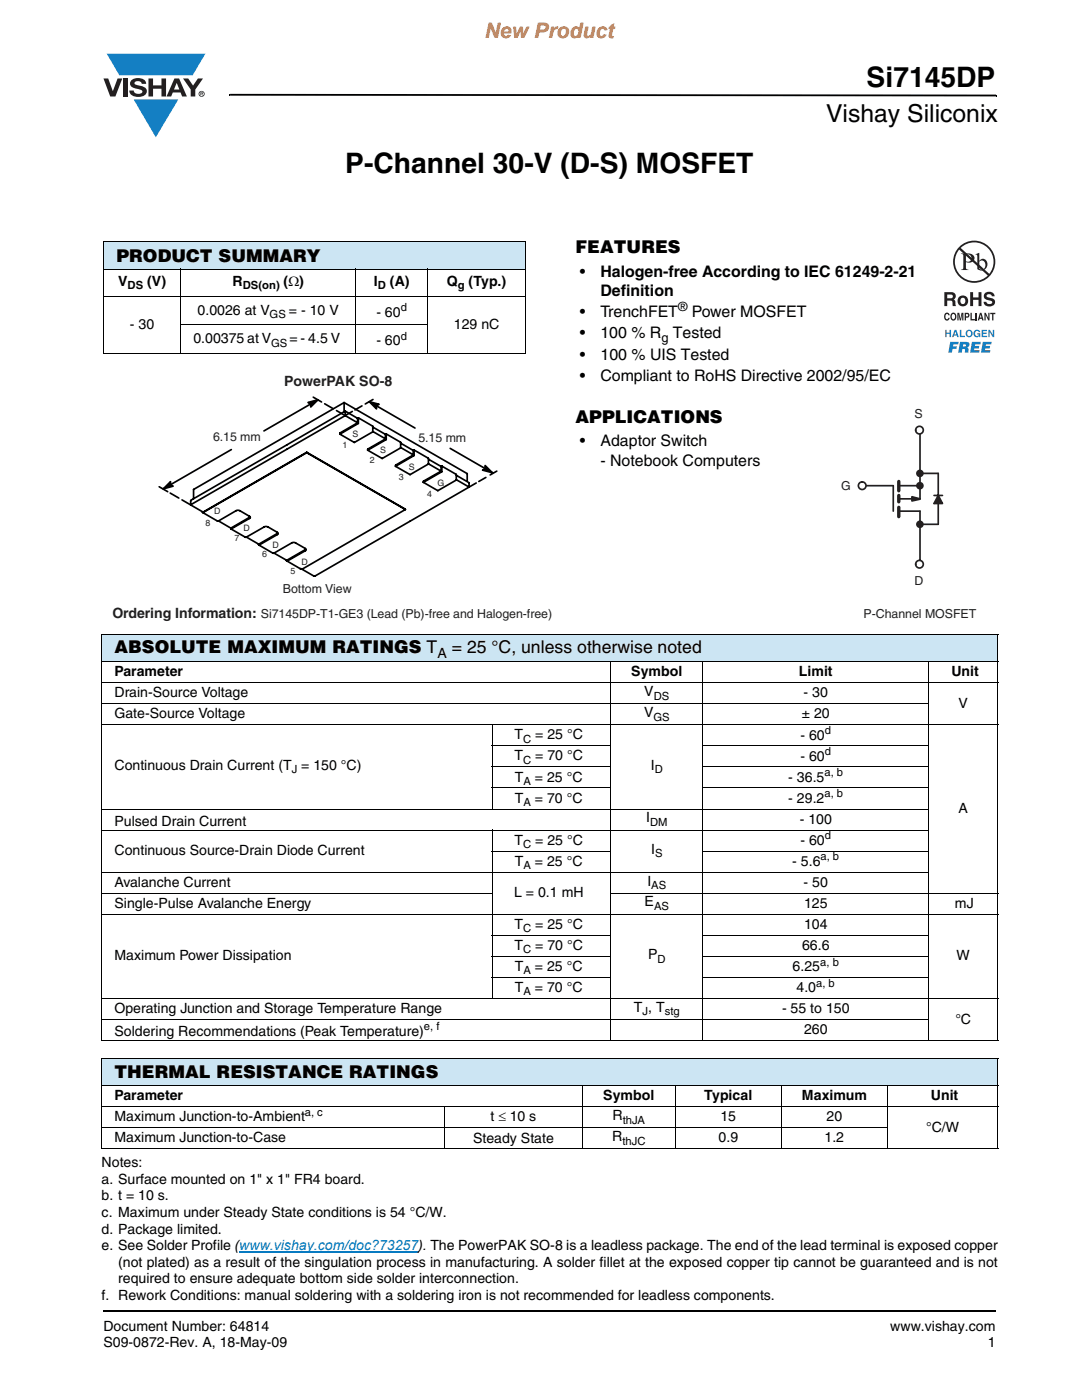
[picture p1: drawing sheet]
<svg xmlns="http://www.w3.org/2000/svg" width="216mm" height="279mm" viewBox="0 0 216 279" stroke-linecap="round" stroke-linejoin="round" font-family="sans-serif">
<g fill="#147fc3">
<path d="M21.3 10.7h19.7l-2.6 4.4h-3.8h-10.8z"/>
<path d="M26.7 19.9h8.9l-4.5 7.5z"/>
</g>
<g fill="#231f20">
<path d="M20.6 15.7h1l.9 2.5 1-2.5h.9l-1.4 3.6h-1z"/>
<path d="M24.6 15.7h.9v3.6h-.9z"/>
<path d="M26.3 16a2.1 2.1 0 0 1 2.8 .3l.1 .4h-.9a.79 .79 0 0 0-.7-.5 .79 .79 0 0 0-.8 .4l.3 .3 1 .2a1.08 1.08 0 0 1 1.2 1.1 1.08 1.08 0 0 1-1.1 1.1 1.73 1.73 0 0 1-2.4-1.2h.9a.96 .96 0 0 0 .8 .6 .96 .96 0 0 0 .9-.4 1.31 1.31 0 0 0-1.2-.6 1.03 1.03 0 0 1-1.1-.6 1.03 1.03 0 0 1 .2-1.1z"/>
<path d="M29.6 15.7h.9v1.3h1.7v-1.3h.9v3.6h-.9v-1.6h-1.7v1.6h-.9z"/>
<path d="M36.5 15.7h1.1l.9 1.4 1-1.4h1l-1.5 2.2v1.4h-.9v-1.4z"/>
<path d="M35.3 16.5l.5 1.4h-1.1zM34.8 15.7l-1.6 3.6h1l.3-.8h1.5l.3 .8h1l-1.6-3.6z"/>
<path d="M39.8 18.7a.46 .46 0 0 1 .9 0 .46 .46 0 0 1-.9 0zM39.6 18.7a.6 .6 0 0 0 1.2 0 .6 .6 0 0 0-1.2 0z"/>
<path d="M40.1 18.5h.2v.2h-.2zM40 18.4v.7h.1v-.3l.4 .3-.2-.3 .2-.2-.1-.2z"/>
</g>
<path d="M45.7 18.7h.2v.4h-.2zM45.9 18.7l152.9 .2v.3l-152.9-.1zM198.8 18.9h.1v.3h-.1zM20.5 261.5h.1v.4h-.1z" fill="#000"/>
<path d="M20.6 261.7h178.2" fill="none" stroke="#000" stroke-width=".36"/>
<path d="M20.7 48.2h84.2v5.5h-84.2z" fill="#cce5f3"/>
<path d="M20.6 48.2h84.4M20.6 53.7h84.4M20.6 59.2h84.4M20.7 48.3v22.2M36 53.6v17M71 53.6v17M85.3 53.6v17M104.9 48.3v22.2M20.6 70.5h84.4M35.9 64.9h49.5" fill="none" stroke="#000" stroke-width=".2"/>
<path d="M47.7 249.8h35.8" fill="none" stroke="#007ec4" stroke-width=".21"/>
<g fill="#cce5f3">
<path d="M20.3 126.6h178.8v5.4h-178.8z"/>
<path d="M20.3 211.2h178.8v5.5h-178.8z"/>
</g>
<g fill="none" stroke="#000" stroke-width=".2">
<path d="M20.2 126.6h179M20.2 132h120M20.2 136.2h179M20.3 126.6v81M121.9 132v75.7M140.3 132v75.7M140.4 132h44.8M185.3 132v75.7M185.4 132h13.8M199.1 126.6v81M20.2 140.4h165.2M20.2 144.7h179"/>
<path d="M98.1 148.8h23.8M98.1 153.1h23.8M98.1 157.2h23.8M98.2 144.6v16.9M140.2 148.8h45.2M140.2 153.1h45.2M140.2 157.2h45.2M20.2 161.5h165.2M20.2 165.7h165.2M20.2 174.1h165.2M20.2 178.2h78.1M98.1 169.8h23.8"/>
<path d="M98.2 165.6v33.7M121.8 178.2h77.4M140.2 169.8h45.2M20.2 182.5h179M20.2 199.2h179M98.1 186.6h23.8M98.1 190.9h23.8M98.1 195.1h23.8M140.2 186.6h45.2M140.2 190.9h45.2M140.2 195.1h45.2M20.2 203.5h165.2"/>
<path d="M20.2 207.6h179M20.2 211.2h179M20.2 216.7h135.6M20.3 211.3v17.9M116.2 216.6v12.8M134.7 216.6v12.8M155.9 216.6v12.8M156 216.7h21M177.1 216.6v12.8M177.2 216.7h22M199.1 211.3v17.9M20.2 220.9h179"/>
<path d="M20.2 225.1h157M20.2 229.3h179M88.6 220.8v8.6"/>
</g>
<path d="M22.4 74.5h87.8v49.5h-87.8z" fill="#fff"/>
<g fill="none" stroke="#000" stroke-width=".34">
<path d="M62.5 79.3l1.7 .9M63.4 79.8l-10.7 6.2M74.4 79.7l-1.5 .9M31.8 97.1l1.7 1M32.6 97.6l1.4-1.5v.6l.5 .3zM46.2 89.7l-13.6 7.9M61.2 90.3l-20.7 12-.1-.2M61.2 90.3l19.7 11.4M61.2 90.3l-20.7 11.9-2.5-1.4M61.2 90.3h.1M61.5 80.3l1.9-.5-1.4 1.4v-.6zM68.7 80.3l-30.1 17.4v1.8"/>
<path d="M68.7 80.3l24.5 14.2v1.4M68.7 80.3v1.9M68.9 82l-30.7 17.8-.2 .2v.8M68.9 82.9l-30.9 17.8M68.9 82.9l2.4 1.5M68.9 82l2.4 1.5M68.9 82.1v.8M71.3 83.5v.9l-3.5 2v.2M71.5 83.4l2.9 1.7v1.1l-3.7 2.1-2.9-1.7M71.5 83.4v1.1l-3.7 2.1M71.5 83.4l-.2 .1M73.7 80.2l1.9 .5-.5 .3v.6z"/>
<path d="M73.7 80.2l9.1 5.2M74.4 85.2l2.5 1.5M74.4 86.1l2.5 1.5M76.9 87.6l-3.5 2v.2M76.9 86.7v.9M77.1 86.6l2.8 1.7v1.1l-3.6 2.1-2.9-1.7M77.1 86.6v1.1l-3.7 2.1M77.1 86.6l-.2 .1M79.9 88.4l2.6 1.5M80 89.3l2.5 1.5M82.5 89.9v.9l-3.6 2v.3M82.6 89.8l2.9 1.7v1.1"/>
<path d="M82.6 89.8v1.1l-3.7 2.2M82.6 89.8l-.1 .1M85.5 92.6l-3.7 2.1-2.9-1.6M85.5 92.6l2.5 1.4M85.5 91.7l2.5 1.4M88 94l-3.5 2v.3M88 93.1v.9M88.2 93l2.8 1.7v1.1l-3.6 2.1-2.9-1.6M88.2 93v1.1l-3.7 2.2M88.2 93l-.2 .1M89.8 89.5l8.4 4.8M91.1 95.7l2.5 1.5"/>
<path d="M91.1 94.9l2.5 1.4v.9M93.6 97.2l-30.7 17.7M96.8 92.9l1.4 1.4-1.9-.5 .5-.3zM99.1 94l-1.3 .8M40.5 102.3l2.9 1.7h.2M43.6 104l3.8-2.2 .5 .1 2 1.3-.1 .3-3.6 2-.1-.1M43.6 104l2.5 1.4M46.1 105.6l2.8 1.6 4.1-2.1 .4 .1 2.1 1.2-.2 .3-3.6 2.1-.1-.2 3.8-2.2M49.2 107.2l2.4 1.4M49.8 103.2l-3.7 2.2M51.7 108.8l2.8 1.6h.2M54.7 110.4l3.8-2.1h.5l2.1 1.3-.2 .3-3.6 2.1"/>
<path d="M54.7 110.4l2.5 1.4M57.3 112l2.7 1.5M60.1 113.5l2.6 1.5h.2M61 109.7l-3.8 2.1 .1 .2M80.9 101.7l-20.6 11.9"/>
</g>
<path d="M32.6 97.6l1.4-1.5v.6l.5 .3zM61.5 80.3l1.9-.5-1.4 1.4v-.6zM73.7 80.2l1.9 .5-.5 .3v.6zM96.8 92.9l1.4 1.4-1.9-.5 .5-.3z" fill="#000"/>
<path d="M34 98.4l4 2.4M64.8 80.6l4.1 2.3" fill="none" stroke="#000" stroke-width=".34" stroke-dasharray="2 .7"/>
<path d="M72.2 81l-3.3 1.9M96.9 95.3l-3.3 1.9" fill="none" stroke="#000" stroke-width=".34" stroke-dasharray="1.6 .6"/>
<path d="M167.8 81.6h27.7v41.8h-27.7z" fill="#fff"/>
<path d="M179.3 96.9h4.3M183.6 86.6v13" fill="none" stroke="#231f20" stroke-width=".34"/>
<circle cx="183.5" cy="112.6" r=".76" fill="#fff"/>
<g fill="none" stroke="#231f20" stroke-width=".34">
<path d="M179.3 99.6h4.3M183.6 102v9.8"/>
<circle cx="183.5" cy="112.6" r=".76"/>
</g>
<path d="M179.3 96.1v1.8" fill="none" stroke="#231f20" stroke-width=".68"/>
<path d="M182 99.1l1.6 .5-1.6 .4z" fill="#231f20"/>
<path d="M178.2 96.9v5.1M183.6 99.6l-1.6-.5v.9l1.5-.4M183.6 94.5h3.6v10.1h-3.6M186.4 98.9h1.7M187.2 98.9l-.8 1.6M179.3 102h4.3" fill="none" stroke="#231f20" stroke-width=".34"/>
<path d="M179.3 98.9v1.2M179.3 101.2v1.9" fill="none" stroke="#231f20" stroke-width=".68"/>
<path d="M187.2 98.9l.9 1.6h-1.7z" fill="#231f20"/>
<path d="M172.7 96.9h5.5M187.2 98.9l.9 1.6h-1.7" fill="none" stroke="#231f20" stroke-width=".34"/>
<circle cx="172" cy="96.9" r=".76" fill="#fff"/>
<circle cx="172" cy="96.9" r=".76" fill="none" stroke="#231f20" stroke-width=".34"/>
<circle cx="183.5" cy="85.8" r=".76" fill="#fff"/>
<circle cx="183.5" cy="85.8" r=".76" fill="none" stroke="#231f20" stroke-width=".34"/>
<circle cx="183.6" cy="94.5" r=".59" fill="#231f20"/>
<circle cx="183.6" cy="94.5" r=".59" fill="none" stroke="#231f20" stroke-width=".34"/>
<circle cx="183.6" cy="96.9" r=".59" fill="#231f20"/>
<circle cx="183.6" cy="96.9" r=".59" fill="none" stroke="#231f20" stroke-width=".34"/>
<circle cx="183.6" cy="104.6" r=".59" fill="#231f20"/>
<circle cx="183.6" cy="104.6" r=".59" fill="none" stroke="#231f20" stroke-width=".34"/>
<g fill="#fff">
<path d="M186.8 45.8h14.1v25.6h-14.1z"/>
<path d="M188.4 48h10.2v22.4h-10.2z"/>
</g>
<g fill="#231f20">
<path d="M193.6 58.3h.6v1.1h1.1v-1.1h.5v2.8h-.5v-1.3h-1.1v1.3h-.6z"/>
<path d="M196.6 58.4a1.15 1.15 0 0 1 1.9 .7h-.6v-.1a.68 .68 0 0 0-1-.2v.4l.2 .1a1.29 1.29 0 0 1 1.5 1 1.17 1.17 0 0 1-1.2 .9 1.17 1.17 0 0 1-1.1-1h.5l.1 .2a.67 .67 0 0 0 1.1-.1l-.2-.3-.6-.1a.82 .82 0 0 1-.8-.5 .82 .82 0 0 1 .2-1z"/>
<path d="M188.6 62.6l.4-.2 .3 .1 .2 .4-.7-.2a.66 .66 0 0 0 .2 1l.2-.3h.3a.54 .54 0 0 1-.5 .6 .54 .54 0 0 1-.6-.5z"/>
<path d="M191 62.4h.4l.2 1.2 .3-1.2h.3v1.5h-.2v-1.2l-.2 1.2h-.3l-.2-1.2v1.2h-.3z"/>
<path d="M193.6 62.4h.3v1.3h.6v.2h-.9z"/>
<path d="M194.7 62.4h.2v1.5h-.2z"/>
<path d="M196.4 62.4h.3l.5 1.1v-1.1h.2v1.5h-.2l-.5-1v1h-.3z"/>
<path d="M197.6 62.4h1v.3h-.4v1.2h-.2v-1.2h-.4z"/>
<path d="M189 58.8v.7h.9a.39 .39 0 0 0 .1-.7zM188.4 58.3h1.4a.79 .79 0 0 1 .8 .4 .79 .79 0 0 1-.1 .9l-.2 .2a.98 .98 0 0 1 .4 1.1l.1 .2h-.7l-.2-1-.9-.1v1.1h-.6z"/>
<path d="M191.9 59.5a.63 .63 0 0 0-.2 .8 .63 .63 0 0 0 .7 .3 .63 .63 0 0 0 .2-.8 .63 .63 0 0 0-.7-.3zM191.1 60.1a1.09 1.09 0 0 1 2.1 0 1.09 1.09 0 0 1-2.1 0z"/>
<path d="M190.1 62.7a.64 .64 0 0 0 .1 1h.2a.64 .64 0 0 0-.2-1zM189.9 62.5l.2-.1a.56 .56 0 0 1 .7 .4 .82 .82 0 0 1-.6 1.2h-.1a.89 .89 0 0 1-.2-1.5z"/>
<path d="M192.7 62.7v.4l.5-.1-.1-.3zM192.5 62.4h.6a.5 .5 0 0 1 .3 .5 .5 .5 0 0 1-.4 .5h-.3v.5h-.2z"/>
<path d="M195.7 62.8l-.2 .6h.3zM195.5 62.4h.3l.5 1.5h-.3l-.1-.3h-.4l-.1 .3h-.3z"/>
</g>
<g fill="#3853a3">
<path d="M188.6 65.8h.3v.6h.6v-.6h.3v1.5h-.3v-.7h-.6v.7h-.3z"/>
<path d="M191.5 65.8h.3v1.2h.7v.3h-1z"/>
<path d="M194.4 66a.68 .68 0 0 1 1.2 .3l-.8-.2a.55 .55 0 0 0-.2 .5 .55 .55 0 0 0 .4 .5l.3-.4h-.3v-.2h.6v.8h-.2v-.2a.71 .71 0 0 1-1.1 0 .71 .71 0 0 1 .1-1.1z"/>
<path d="M195.9 65.8h1v.3h-.7v.3h.7v.2h-.7v.4h.8v.3h-1.1z"/>
<path d="M197.2 65.8h.3l.6 1v-1h.3v1.5h-.3l-.6-1.1v1.1h-.3z"/>
<path d="M189.6 68.2h1.7l-.1 .5h-1v.4h.7l-.1 .5h-.7l-.2 .8h-.7z"/>
<path d="M193.9 68.2h1.8l-.1 .5h-1l-.1 .3h.9l-.1 .5h-.9v.4h1.1l-.1 .5h-1.8z"/>
<path d="M196.1 68.2h1.8l-.1 .5h-1.1v.3h.9l-.1 .5h-.9l-.1 .4h1.1l-.1 .5h-1.8z"/>
<path d="M190.6 66.2l-.1 .5h.3zM190.5 65.8h.3l.5 1.5h-.3l-.1-.3h-.5l-.1 .3h-.3z"/>
<path d="M192.9 66.6a.5 .5 0 0 0 1 0 .5 .5 0 0 0-1 0zM192.6 66.5a.75 .75 0 0 1 1.5 0 .75 .75 0 0 1-1.5 0z"/>
<path d="M192.2 68.7l-.1 .5 .6-.1v-.3zM191.6 68.2l1.7 .2a.63 .63 0 0 1-.3 1l.3 .2-.1 .8h-.7l.1-.6-.4-.2h-.2l-.1 .8h-.7z"/>
</g>
<g fill="#231f20">
<path d="M192.7 50.8v1.3a.75 .75 0 0 0 1.1-.6 .75 .75 0 0 0-1.1-.7zM191.7 50.6a2.81 2.81 0 0 1 2.5 .3 .97 .97 0 0 1 0 1.2 .97 .97 0 0 1-1.2 .3l-.3-.1v1.1l.1 .2 .4 .3h-1.5l.4-.1 .1-.4v-2.3v-.3z"/>
<path d="M195.4 52.2v1.4l.2 .1a.72 .72 0 0 0 .8 0 .72 .72 0 0 0 .2-.8 .72 .72 0 0 0-.3-.8 .72 .72 0 0 0-.9 .1zM194.6 50.8l.8-.3v1.6a.89 .89 0 0 1 1.1-.4 .89 .89 0 0 1 .5 1 1.23 1.23 0 0 1-.7 1.2 1.23 1.23 0 0 1-1.3-.2v-2.7z"/>
<path d="M191.7 49.5a3.9 3.9 0 0 1 5.3-.1 3.9 3.9 0 0 1 .4 5.3zM191.4 49.8l5.7 5.2a3.9 3.9 0 0 1-5.3 .1 3.9 3.9 0 0 1-.4-5.3zM190.2 52.2a4.2 4.2 0 0 0 8.4 0 4.2 4.2 0 0 0-8.4 0z"/>
</g>
<g font-size="5.6">
<text x="172.9" y="17.4">Si7145DP</text>
<text x="68.9" y="34.5">P-Channel 30-V (D-S) MOSFET</text>
</g>
<text font-size="4.9" x="164.8" y="24.4">Vishay Siliconix</text>
<text font-size="4.2" fill="#f06b12" x="96.7" y="7.5">New Product</text>
<g font-size="3.5">
<text x="23.2" y="52.3">PRODUCT SUMMARY</text>
<text x="114.8" y="50.5">FEATURES</text>
<text x="114.8" y="84.3">APPLICATIONS</text>
<text x="22.8" y="130.4">ABSOLUTE MAXIMUM RATINGS T</text>
<text x="90.1" y="130.4">= 25 °C, unless otherwise noted</text>
<text x="22.8" y="215.1">THERMAL RESISTANCE RATINGS</text>
</g>
<g font-size="3.2">
<text x="115.7" y="55.2">•</text>
<text x="119.8" y="55.2">Halogen-free According to IEC 61249-2-21</text>
<text x="119.8" y="59.1">Definition</text>
<text x="115.7" y="63.3">•</text>
<text x="119.8" y="63.3">TrenchFET</text>
<text x="138.1" y="63.3">Power MOSFET</text>
<text x="115.7" y="71.8">•</text>
<text x="115.7" y="67.5">•</text>
<text x="119.8" y="71.8">100 % UIS Tested</text>
<text x="119.8" y="67.5">100 % R</text>
<text x="134.3" y="67.5">Tested</text>
<text x="115.7" y="76">•</text>
<text x="119.8" y="76">Compliant to RoHS Directive 2002/95/EC</text>
<text x="115.7" y="89.1">•</text>
<text x="119.8" y="89.1">Adaptor Switch</text>
<text x="119.8" y="92.9">- Notebook Computers</text>
</g>
<g font-size="2.8">
<text x="23.6" y="57">V</text>
<text x="29.4" y="57">(V)</text>
<text x="46.4" y="57">R</text>
<text x="56.6" y="57">(Ω)</text>
<text x="74.6" y="57">I</text>
<text x="77.8" y="57">(A)</text>
<text x="89.2" y="57">Q</text>
<text x="93.5" y="57">(Typ.)</text>
<text x="25.9" y="65.7">- 30</text>
<text x="39.4" y="62.8">0.0026 at V</text>
<text x="57.7" y="62.8">= - 10 V</text>
<text x="75.1" y="63.2">- 60</text>
<text x="90.6" y="65.7">129 nC</text>
<text x="38.6" y="68.5">0.00375 at V</text>
<text x="57.8" y="68.5">= - 4.5 V</text>
<text x="75.1" y="68.9">- 60</text>
<text x="87.3" y="131.3">A</text>
<text x="22.8" y="135">Parameter</text>
<text x="126" y="135">Symbol</text>
<text x="159.4" y="135">Limit</text>
<text x="189.8" y="135">Unit</text>
<text x="22.8" y="143.4">Gate-Source Voltage</text>
<text x="22.8" y="139.2">Drain-Source Voltage</text>
<text x="128.5" y="143.1">V</text>
<text x="128.6" y="138.9">V</text>
<text x="160" y="143.4">± 20</text>
<text x="160.4" y="139.2">- 30</text>
<text x="191.3" y="141.3">V</text>
<text x="102.7" y="147.6">T</text>
<text x="106.8" y="147.6">= 25 °C</text>
<text x="159.7" y="147.7">- 60</text>
<text x="22.8" y="153.6">Continuous Drain Current (T = 150 °C)</text>
<text x="102.7" y="151.8">T</text>
<text x="102.7" y="156">T</text>
<text x="106.7" y="156">= 25 °C</text>
<text x="106.8" y="151.8">= 70 °C</text>
<text x="129.9" y="153.6">I</text>
<text x="159.7" y="151.8">- 60</text>
<text x="102.7" y="160.2">T</text>
<text x="106.7" y="160.2">= 70 °C</text>
<text x="157.3" y="156.1">- 36.5</text>
<text x="157.3" y="160.3">- 29.2</text>
<text x="22.8" y="164.8">Pulsed Drain Current</text>
<text x="128.9" y="164.1">I</text>
<text x="159.6" y="164.4">- 100</text>
<text x="191.3" y="162.3">A</text>
<text x="22.8" y="170.7">Continuous Source-Drain Diode Current</text>
<text x="102.7" y="168.6">T</text>
<text x="102.7" y="172.8">T</text>
<text x="106.7" y="172.8">= 25 °C</text>
<text x="106.8" y="168.6">= 25 °C</text>
<text x="129.9" y="170.4">I</text>
<text x="158.1" y="172.9">- 5.6</text>
<text x="159.7" y="168.6">- 60</text>
<text x="22.8" y="177">Avalanche Current</text>
<text x="102.6" y="179.1">L = 0.1 mH</text>
<text x="129.2" y="176.7">I</text>
<text x="160.4" y="177">- 50</text>
<text x="22.8" y="181.2">Single-Pulse Avalanche Energy</text>
<text x="102.7" y="185.4">T</text>
<text x="106.8" y="185.4">= 25 °C</text>
<text x="128.6" y="180.9">E</text>
<text x="160.4" y="181.2">125</text>
<text x="160.4" y="185.4">104</text>
<text x="190.5" y="181.2">mJ</text>
<text x="22.8" y="191.7">Maximum Power Dissipation</text>
<text x="102.7" y="189.6">T</text>
<text x="106.8" y="189.6">= 70 °C</text>
<text x="129.3" y="191.4">P</text>
<text x="160" y="189.6">66.6</text>
<text x="190.9" y="191.7">W</text>
<text x="102.7" y="198">T</text>
<text x="102.7" y="193.8">T</text>
<text x="106.7" y="193.8">= 25 °C</text>
<text x="106.7" y="198">= 70 °C</text>
<text x="158.2" y="193.9">6.25</text>
<text x="22.8" y="202.2">Operating Junction and Storage Temperature Range</text>
<text x="126.5" y="201.9">T , T</text>
<text x="156" y="202.2">- 55 to 150</text>
<text x="158.9" y="198.1">4.0</text>
<text x="22.8" y="206.8">Soldering Recommendations (Peak Temperature)</text>
<text x="160.4" y="206.4">260</text>
<text x="190.6" y="204.3">°C</text>
<text x="22.8" y="219.6">Parameter</text>
<text x="120.4" y="219.6">Symbol</text>
<text x="140.5" y="219.6">Typical</text>
<text x="160" y="219.6">Maximum</text>
<text x="185.7" y="219.6">Unit</text>
<text x="22.8" y="223.8">Maximum Junction-to-Ambient</text>
<text x="97.9" y="223.8">t ≤ 10 s</text>
<text x="122.2" y="227.8">R</text>
<text x="122.2" y="223.5">R</text>
<text x="143.7" y="223.8">15</text>
<text x="164.9" y="223.8">20</text>
<text x="184.8" y="225.9">°C/W</text>
<text x="20.3" y="232.9">Notes:</text>
<text x="22.8" y="228">Maximum Junction-to-Case</text>
<text x="94.4" y="228">Steady State</text>
<text x="143.4" y="228">0.9</text>
<text x="164.5" y="228">1.2</text>
<text x="20.3" y="236.2">a. Surface mounted on 1&quot; x 1&quot; FR4 board.</text>
<text x="20.3" y="239.6">b. t = 10 s.</text>
<text x="20.3" y="242.9">c. Maximum under Steady State conditions is 54 °C/W.</text>
<text x="20.3" y="246.2">d. Package limited.</text>
<text x="20.3" y="249.5">e. See Solder Profile (www.vishay.com/doc?73257). The PowerPAK SO-8 is a leadless package. The end of the lead terminal is exposed copper</text>
<text x="23.6" y="252.8">(not plated) as a result of the singulation process in manufacturing. A solder fillet at the exposed copper tip cannot be guaranteed and is not</text>
<text x="23.6" y="256.1">required to ensure adequate bottom side solder interconnection.</text>
<text x="20.3" y="259.5">f. Rework Conditions: manual soldering with a soldering iron is not recommended for leadless components.</text>
<text x="20.6" y="265.6">Document Number: 64814</text>
<text x="20.6" y="268.8">S09-0872-Rev. A, 18-May-09</text>
<text x="177.7" y="265.6">www.vishay.com</text>
<text x="197.1" y="268.8">1</text>
</g>
<g font-size="2.8" fill="#231f20">
<text x="56.7" y="77">PowerPAK SO-8</text>
<text x="22.4" y="123.4">Ordering Information:</text>
</g>
<g font-size="2.5">
<text x="135.3" y="62">®</text>
<text x="132" y="68.3">g</text>
</g>
<g font-size="2.5" fill="#231f20">
<text x="182.5" y="83.5">S</text>
<text x="42.5" y="88.1">6.15 mm</text>
<text x="83.5" y="88.1">5.15 mm</text>
<text x="167.8" y="97.7">G</text>
<text x="56.4" y="118.3">Bottom View</text>
<text x="182.5" y="116.7">D</text>
<text x="52.1" y="123.4">Si7145DP-T1-GE3 (Lead (Pb)-free and Halogen-free)</text>
<text x="172.3" y="123.3">P-Channel MOSFET</text>
</g>
<g font-size="2.2">
<text x="25.5" y="57.7">DS</text>
<text x="48.4" y="57.7">DS(on)</text>
<text x="75.4" y="57.7">D</text>
<text x="91.4" y="57.7">g</text>
<text x="53.8" y="63.5">GS</text>
<text x="80" y="62.1">d</text>
<text x="54.1" y="69.2">GS</text>
<text x="80" y="67.8">d</text>
<text x="130.4" y="143.8">GS</text>
<text x="130.5" y="139.6">DS</text>
<text x="104.4" y="148.3">C</text>
<text x="164.6" y="146.5">d</text>
<text x="58.2" y="154.3">J</text>
<text x="104.4" y="152.5">C</text>
<text x="130.6" y="154.3">D</text>
<text x="164.5" y="154.9">a, b</text>
<text x="164.6" y="150.7">d</text>
<text x="104.5" y="156.7">A</text>
<text x="104.5" y="160.9">A</text>
<text x="164.5" y="159.1">a, b</text>
<text x="129.7" y="164.8">DM</text>
<text x="164.6" y="167.4">d</text>
<text x="104.4" y="169.3">C</text>
<text x="104.5" y="173.5">A</text>
<text x="130.7" y="171.1">S</text>
<text x="163.7" y="171.7">a, b</text>
<text x="130" y="177.4">AS</text>
<text x="130.5" y="181.6">AS</text>
<text x="104.4" y="186.1">C</text>
<text x="104.4" y="190.3">C</text>
<text x="104.5" y="194.5">A</text>
<text x="131.2" y="192.1">D</text>
<text x="162.9" y="196.9">a, b</text>
<text x="163.6" y="192.7">a, b</text>
<text x="104.5" y="198.7">A</text>
<text x="128.2" y="202.6">J</text>
<text x="132.6" y="202.6">stg</text>
<text x="84.6" y="205.7">e, f</text>
<text x="60.8" y="222.7">a, c</text>
<text x="124.3" y="224.2">thJA</text>
<text x="124.2" y="228.5">thJC</text>
</g>
<g font-size="1.8" fill="#231f20">
<text x="68.3" y="89.4">1</text>
<text x="70.3" y="87.2">S</text>
<text x="73.8" y="92.4">2</text>
<text x="75.9" y="90.3">S</text>
<text x="79.6" y="95.8">3</text>
<text x="81.6" y="93.7">S</text>
<text x="85.2" y="99.1">4</text>
<text x="87.3" y="97">G</text>
<text x="41" y="105">8</text>
<text x="42.7" y="102.7">D</text>
<text x="48.6" y="106">D</text>
<text x="46.8" y="108.1">7</text>
<text x="52.3" y="111.2">6</text>
<text x="54.4" y="109.3">D</text>
<text x="60.1" y="112.7">D</text>
<text x="57.9" y="114.5">5</text>
</g>
</svg>
